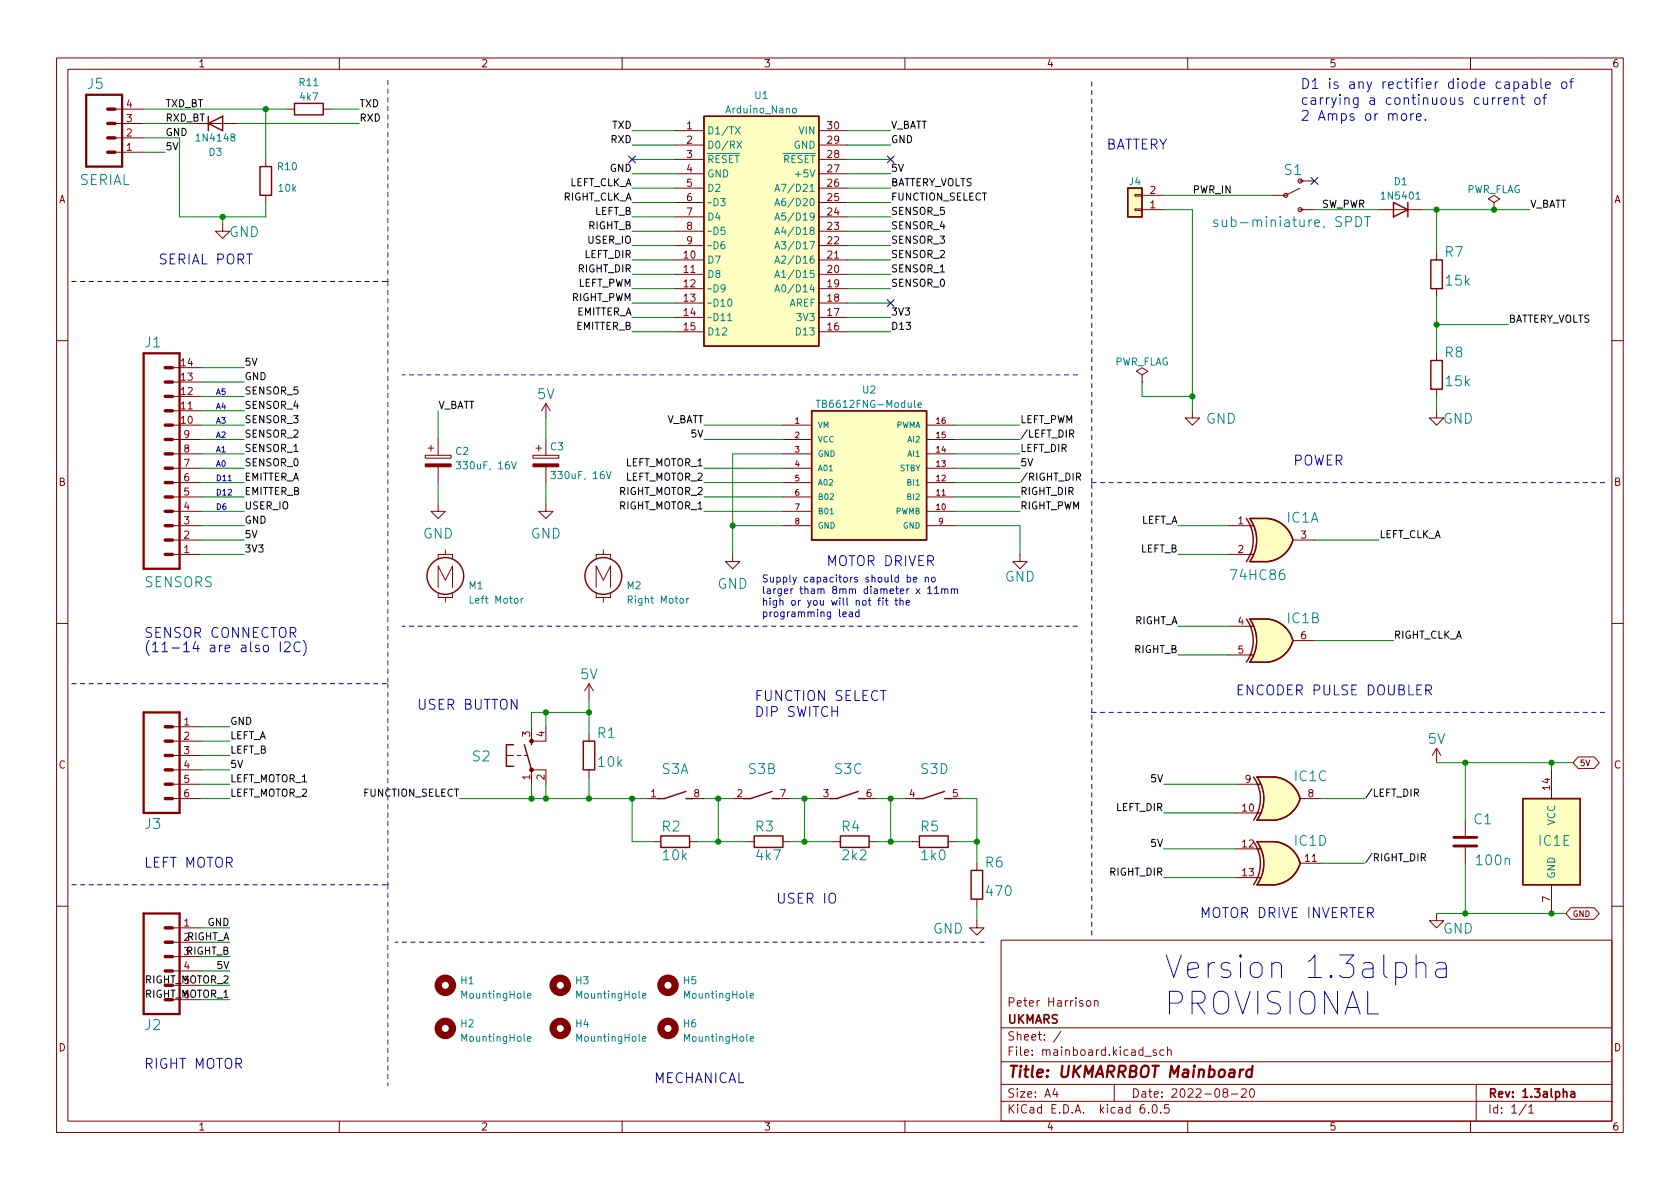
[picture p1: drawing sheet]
<svg xmlns="http://www.w3.org/2000/svg" width="297mm" height="210mm" viewBox="0 0 297 210" stroke-linecap="round" stroke-linejoin="round" font-family="sans-serif">
<g fill="none" stroke="#840000" stroke-width=".18">
<path d="M10 10.2h277v190.1h-277zM12 12.2h273v186.1h-273zM20.3 19.3h5.1M50.8 19.3h1.3M57.1 19.3h1.3M60 10.2v2M110 10.2v2M160 10.2v2M210 10.2v2M260 10.2v2M20.3 26.9h5.1M20.3 24.4h5.1"/>
<path d="M20.3 21.8h5.1M34.3 21.8h7.6M39.4 39.6v1.3h1.2l-1.2 1.3-1.3-1.3h1.3M47 28.2v1.3M47 34.5v1.3M119.4 23.1h5.1M119.4 25.6h5.1M119.4 38.3h5.1M119.4 35.8h5.1M119.4 33.3h5.1M119.4 30.7h5.1M119.4 28.2h5.1"/>
<path d="M144.8 23.1h5.1M144.8 25.6h5.1M144.8 38.3h5.1M144.8 35.8h5.1M144.8 33.3h5.1M144.8 30.7h5.1M144.8 28.2h5.1M200.7 34.4h1.2v.3h-1.2zM200.7 37h1.2v.2h-1.2zM201.9 37.1h3.8M201.9 34.5h3.8M229.9 37.1h2.5"/>
<path d="M229.9 33.3l-2.6 1.2h-2.5M229.9 32h2.5M243.8 37.1h7.7M264.2 35.8l1-.6-1-.7-1.1 .7 1.1 .6v1.3M264.2 37.1h.1M119.4 46h5.1M119.4 48.5h5.1M119.4 51h5.1M119.4 53.6h5.1M119.4 56.1h5.1M119.4 58.7h5.1M119.4 43.4h5.1"/>
<path d="M119.4 40.9h5.1M144.8 46h5.1M144.8 48.5h5.1M144.8 51h5.1M144.8 53.6h5.1M144.8 56.1h5.1M144.8 58.7h5.1M144.8 43.4h5.1M144.8 40.9h5.1M254 44.7v1.3M254 51v1.3M10 60.2h2"/>
<path d="M30.5 75.2h5.1M30.5 77.7h5.1M30.5 72.6h5.1M30.5 70.1h5.1M30.5 67.6h5.1M30.5 65h5.1M75.7 79.2h1M76.2 78.7v1.1M77.5 77.7v2.8M94.7 79.2h1.1M95.2 78.7v1.1M96.5 71.4v2.5"/>
<path d="M96.5 77.7v2.8M96.5 71.4l-.7 1.2M96.5 71.4l.8 1.2M138.4 75.2h5.1M138.4 77.7h5.1M163.8 75.2h5.1M163.8 77.7h5.1M201.9 66.3l1-.6-1-.7-1 .7 1 .6v1.3M201.9 67.6h.1M210.8 72.6v1.3h1.3l-1.3 1.3-1.3-1.3h1.3M254 72.6v1.3h1.3l-1.3 1.3-1.3-1.3h1.3M254 62.5v1.2"/>
<path d="M254 68.8v1.3M285 60.2h2M30.5 98h5.1M30.5 93h5.1M30.5 95.5h5.1M30.5 90.4h5.1M30.5 87.9h5.1M30.5 85.3h5.1M30.5 82.8h5.1M30.5 80.3h5.1M75.2 80.5h4.6v.5h-4.6zM77.5 98.8v-.8h2.5v.8"/>
<path d="M77.5 89.1v1.3h1.2l-1.2 1.3-1.3-1.3h1.3M77.5 82.5v2.8M78.7 97.2v.8M94.2 80.5h4.6v.5h-4.6zM96.5 89.1v1.3h1.3l-1.3 1.3-1.3-1.3h1.3M96.5 82.5v2.8M105.4 98.8v-.8h2.5v.8M106.7 97.2v.8M129.5 98v1.3h1.3l-1.3 1.3-1.2-1.3h1.2M138.4 93h5.1M138.4 90.4h5.1M138.4 87.9h5.1"/>
<path d="M138.4 85.3h5.1M138.4 82.8h5.1M138.4 80.3h5.1M163.8 93h5.1M163.8 90.4h5.1M163.8 87.9h5.1M163.8 85.3h5.1M163.8 82.8h5.1M163.8 80.3h5.1M180.3 98v1.3h1.3l-1.3 1.3-1.2-1.3h1.2M217.2 98h4.4M217.2 93h4.4"/>
<path d="M224.2 91.7h-3.2a6.6 6.6 0 0 1 0 7.6h3.2M228.6 95.5h3.8M10 110.2h2M77.5 103.9v-3.8l1.2 2.5 1.3-2.5v3.8M77.5 104.9v.8h2.5v-.8M78.7 105.7v.8M105.4 103.9v-3.8l1.3 2.5 1.2-2.5v3.8M105.4 104.9v.8h2.5v-.8M106.7 105.7v.8M217.2 115.8h4.4M217.2 110.7h4.4M224.2 109.5h-3.2a6.6 6.6 0 0 1 0 7.6h3.2"/>
<path d="M228.6 113.3h3.8M285 110.2h2M30.5 136.1h5.1M30.5 133.6h5.1M30.5 131.1h5.1M30.5 138.7h5.1M30.5 128.5h5.1M89.5 133.6h1.3M91.4 133.6h.7M92.7 133.6h.6M94 138.7v-2.6h2.5v2.6M94 128.5v2.6h2.5v-2.6"/>
<path d="M104.1 120.9l-.7 1.3M104.1 120.9v2.5M104.1 129.8v1.3M104.1 136.1v1.3M104.1 120.9l.8 1.3M218.4 138.7h4.5M225.4 137.4h-3.2a6.6 6.6 0 0 1 0 7.6h3.2M254 132.3v2.6M254 132.3l-.8 1.3M254 132.3l.8 1.3M274.3 136.1v5.1M279 133.9h2.9l.9 1-.9 1h-2.9l-.9-1z"/>
<path d="M30.5 141.2h5.1M114.3 141.2h2.5M115.6 148.8h1.2M121.9 148.8h1.3M121.9 141.2h2.6M129.5 141.2h2.6M132.1 148.8h1.2M137.2 141.2h2.5M138.4 148.8h1.3M144.8 141.2h2.5M147.3 148.8h1.3M152.4 141.2h2.5"/>
<path d="M153.7 148.8h1.2M160 141.2h2.6M161.3 148.8h1.3M167.6 148.8h1.3M167.6 141.2h2.6M172.7 152.6v1.3M172.7 159v1.3M218.4 143.8h4.5M218.4 155.2h4.5M218.4 150.1h4.5M225.4 148.8h-3.2a6.6 6.6 0 0 1 0 7.7h3.2M229.9 141.2h3.8"/>
<path d="M229.9 152.6h3.8M259.1 145v2.8M259.1 149.9v2.7M274.3 156.5v5M10 160.2h2M30.5 164.1h5.1M30.5 166.6h5.1M30.5 169.2h5.1M30.5 171.7h5.1M30.5 174.2h5.1M30.5 176.8h5.1M172.7 162.8v1.3h1.3l-1.3 1.2-1.3-1.2h1.3"/>
<path d="M177 166.3h108v32h-108zM192.2 177l.4-.1 .3 .3v.4l-.3 .3h-.4l-.1-.3v-.4zM193.5 177.1l.2-.2 .4 .1v.9M193.5 176.9v1M254 161.5v1.3h1.3l-1.3 1.3-1.3-1.3h1.3M277.7 160.5h4.2l.9 1-.9 1.1h-4.2l-.8-1.1zM285 160.2h2M60 198.3v2M110 198.3v2M160 198.3v2M177 194.8h108M177 191.8h108"/>
<path d="M177 187.8h108M177 181.8h108M186.5 192.5l-.4 1h1M186.9 193v1M187.6 182.4l-1.3 1.9M197 191.8v3M202.3 195.3a.59 .59 0 0 0-.7 .7v.5l.1 .3h.4l.3-.1v-.5l-.1-.2-.4-.1-.3 .3M202.4 186.8h1.2M203.1 196.7v.1M203.9 195.4l.2-.1a.81 .81 0 0 1 .6 .7 .81 .81 0 0 1-.3 .8h-.2a.81 .81 0 0 1-.6-.6 .81 .81 0 0 1 .3-.8zM204.4 185.7l-.3-.1-.2 .2v.3l.5 .1v.4h-.5M205.2 196.7v.1"/>
<path d="M205.8 185.7l-.4-.1-.3 .3v.4l.1 .3h.6M206.4 185.8l.2-.2 .4 .1 .1 .9M206.4 185.1v1.5M206.6 195.3h-.7v.7l.2-.1 .5 .1 .1 .2-.1 .5-.2 .1-.5-.1M210 198.3v2M216.5 193.2l-.3-.3 .1-.2 .2-.2 .4 .1 .2 .2-.1 .2-.6 .2-.2 .3 .1 .4 .2 .1h.4l.2-.3-.1-.4-.2-.1M217.7 193.5h1.2M219.5 192.7l.6-.2 .2 .2 .1 .3-1 1h1M221.1 192.7l.2-.2a.81 .81 0 0 1 .6 .7 .81 .81 0 0 1-.3 .8h-.2a.81 .81 0 0 1-.3-1.3zM260 198.3v2M261 191.8v6.5M269.9 195.3l-1.3 1.9"/>
<path d="M270.3 195.8l.4-.5v1.5M270.3 196.8h.9"/>
</g>
<path d="M277.8 193.1h.5l.1 .9M278.4 193.4l-.5 .1a.29 .29 0 0 0-.2 .2 .29 .29 0 0 0 .2 .3h.5" fill="none" stroke="#840000" stroke-width=".3"/>
<path d="M219.9 189.1l-.4 .1-.2 .3M221.4 189.2a.66 .66 0 0 0-1 .3l-.1 .6 .2 .3 .2 .1 .5-.1M221.5 188.5l-.3 2" fill="none" stroke="#840000" stroke-width=".4"/>
<g fill="none" stroke="#840000" stroke-width="1.3">
<circle cx="78.7" cy="174.2" r="1.27"/>
<circle cx="99.1" cy="174.2" r="1.27"/>
<circle cx="118.1" cy="174.2" r="1.27"/>
<circle cx="78.7" cy="181.9" r="1.27"/>
<circle cx="99.1" cy="181.9" r="1.27"/>
<circle cx="118.1" cy="181.9" r="1.27"/>
</g>
<g fill="none" stroke="#008484" stroke-width=".18">
<path d="M140.2 19.2l.3-.1 .3 .3v.3l-.3 .3-.3-.1-.1-.2zM130 22.4l.8 1.3M130.3 25l.9 1.2M130.8 22.4l-.8 1.3M131.2 25l-.9 1.2M137 38.9l.4-1.2 .4 1.2M137 36.4l.4-1.3 .4 1.3M137 33.8l.4-1.2 .4 1.2M137.1 38.6h.6M137.1 36h.6M137.1 33.5h.6M215.3 39l-.5-.1-.2 .2 .1 .3 .6 .2v.4h-.7"/>
<path d="M239.7 38.3a.9 .9 0 0 1 1.1 .9 .9 .9 0 0 1-1.1 .9zM241.3 38.3h1M241.8 38.3v1.8M250.4 35.2h.7M137 51.6l.4-1.2 .4 1.2M137 49.1l.4-1.3 .4 1.3M137 46.5l.4-1.2 .4 1.2M137 44l.4-1.3 .4 1.3M137 41.5l.4-1.3 .4 1.3M137.1 51.3h.6M137.1 48.7h.6M137.1 46.2h.6"/>
<path d="M137.1 43.6h.6M137.1 41.1h.6M144.3 70.8h.7M144.7 70.8v1.2M162.3 71.6l.6-.1v-.2l-.4-.1-.2 .2 .1 .6h.5M80.7 81.6h.7l-.4 .5 .4 .2v.5l-.2 .1-.5-.1M90.4 81.6l.5 1.3 .4-1.3M97.4 83.4h.8l-.4 .5 .3 .1v.5l-.1 .1-.6-.1M107.2 83.4l.4 1.2 .5-1.2M146.8 90.9h.6M92.1 105.8v.9M92.5 105.8l-.4 .3"/>
<path d="M121.4 105.8v.9M121.8 105.8l-.4 .3M93.3 176.1l.6-.1-.1-.3h-.3l-.2 .1v.7h.5M113.6 176.1l.6-.1-.1-.3h-.3l-.2 .1 .1 .7h.4M132.6 176.1l.6-.1v-.3h-.4l-.2 .1 .1 .7h.5M93.3 183.7l.6-.1-.1-.3h-.3l-.2 .2v.6h.5M113.6 183.7l.6-.1-.1-.3h-.3l-.2 .2 .1 .6h.4M132.6 183.7l.6-.1v-.3h-.4l-.2 .2 .1 .6h.5"/>
</g>
<g fill="#ffffc2" stroke="#ffffc2" stroke-width=".18">
<path d="M269.2 141.2h10.2v15.3h-10.2z"/>
<path d="M223.6 111.9l5 1.4a5.2 5.2 0 0 1-4.4 3.8z"/>
<path d="M221 117.1h3.2z"/>
<path d="M221 109.5h3.2z"/>
<path d="M221 109.5h3.2v7.6h-3.2a6.7 6.7 0 0 0 0-7.6z"/>
<path d="M224.2 109.5a5.1 5.1 0 0 1 4.4 3.8l-5 1.3z"/>
<path d="M223.6 94.1l5 1.4a5.2 5.2 0 0 1-4.4 3.8z"/>
<path d="M221 99.3h3.2z"/>
<path d="M221 91.7h3.2z"/>
<path d="M221 91.7h3.2v7.6h-3.2a6.7 6.7 0 0 0 0-7.6z"/>
<path d="M224.2 91.7a5.1 5.1 0 0 1 4.4 3.8l-5 1.3z"/>
<path d="M143.5 72.6h20.3v22.9h-20.3z"/>
<path d="M224.9 139.9l5 1.3a5.2 5.2 0 0 1-4.5 3.8z"/>
<path d="M222.2 145h3.2z"/>
<path d="M222.2 137.4h3.2z"/>
<path d="M222.2 137.4h3.2v7.6h-3.2a6.7 6.7 0 0 0 0-7.6z"/>
<path d="M225.5 137.4a5.1 5.1 0 0 1 4.4 3.8l-5 1.3z"/>
<path d="M224.9 151.3l5 1.4a5.2 5.2 0 0 1-4.5 3.8z"/>
<path d="M222.2 156.5h3.2z"/>
<path d="M222.2 148.8h3.2z"/>
<path d="M222.2 148.8h3.2v7.7h-3.2a6.7 6.7 0 0 0 0-7.7z"/>
<path d="M225.5 148.8a5.1 5.1 0 0 1 4.4 3.8l-5 1.4z"/>
<path d="M124.5 20.6h20.3v40.6h-20.3z"/>
<path d="M199.4 33.3h2.5v5h-2.5z"/>
</g>
<g fill="none" stroke="#840000" stroke-width=".25">
<path d="M52.1 18.3h5v2h-5zM36.8 21.8l2.6-1.2v2.5zM36.8 20.6v2.5M46 29.5h2v5h-2zM124.5 20.6h20.3v40.6h-20.3zM199.4 33.3h2.5v5h-2.5zM246.4 35.8l2.5 1.3-2.5 1.2zM248.9 35.8v2.5M253 46h2v5h-2zM143.5 72.6h20.3v22.9h-20.3zM253 63.7h2v5.1h-2zM220.4 91.7a6.6 6.6 0 0 1 0 7.6"/>
<path d="M224.2 91.7h-3.2a6.6 6.6 0 0 1 0 7.6h3.2M224.2 91.7a5.1 5.1 0 0 1 4.4 3.8M228.6 95.5a5.2 5.2 0 0 1-4.4 3.8M220.4 109.5a6.6 6.6 0 0 1 0 7.6M224.2 109.5h-3.2a6.6 6.6 0 0 1 0 7.6h3.2M224.2 109.5a5.1 5.1 0 0 1 4.4 3.8 5.2 5.2 0 0 1-4.4 3.8M90.8 131.7h-1.3v3.8h1.3M92.7 131.7l1.3 4.4M94 131.1v.6M103.1 131.1h2.1v5h-2.1zM121.3 139.9l-3.8 1.3h-1.3M136.5 139.9l-3.8 1.3h-1.3"/>
<path d="M151.8 139.9l-3.8 1.3h-1.3M167 139.9l-3.8 1.3h-1.3M221.6 137.4a6.6 6.6 0 0 1 0 7.6M222.2 137.4h3.3a5.1 5.1 0 0 1 4.4 3.8 5.2 5.2 0 0 1-4.5 3.8h-3.1a6.6 6.6 0 0 0-.1-7.6zM116.8 147.8h5.1v2.1h-5.1zM121.3 141.2h1.3M133.3 147.8h5.1v2.1h-5.1zM136.5 141.2h1.3M148.6 147.8h5.1v2.1h-5.1zM151.8 141.2h1.2M162.6 147.8h5v2.1h-5zM167 141.2h1.3"/>
<path d="M171.7 153.9h2v5.1h-2zM221.6 148.8a6.6 6.6 0 0 1 0 7.7M222.2 148.8h3.3a5.1 5.1 0 0 1 4.4 3.9 5.2 5.2 0 0 1-4.5 3.8h-3.1a6.6 6.6 0 0 0-.1-7.7zM269.2 141.2h10.2v15.3h-10.2z"/>
<circle cx="78.7" cy="101.8" r="3.3"/>
<circle cx="106.7" cy="101.8" r="3.3"/>
</g>
<g fill="#840000" stroke="#840000" stroke-width=".18">
<path d="M75.2 82h4.6v.5h-4.6z"/>
<path d="M94.2 82h4.6v.5h-4.6z"/>
<circle cx="94" cy="136.1" r=".33"/>
<circle cx="94" cy="131.1" r=".33"/>
</g>
<path d="M257 149.6h4.1M257 148.1h4.1" fill="none" stroke="#840000" stroke-width=".51"/>
<path d="M15.2 16.8h6.4v12.7h-6.4zM25.4 62.5h6.3v38.1h-6.3zM25.4 126h6.3v17.8h-6.3zM25.4 161.5h6.3v17.8h-6.3z" fill="none" stroke="#840000" stroke-width=".41"/>
<g fill="none" stroke="#840000" stroke-width=".61">
<path d="M19 19.3h1.3M19 26.9h1.3M19 24.4h1.3M19 21.8h1.3M29.2 77.7h1.3M29.2 75.2h1.3M29.2 72.6h1.3M29.2 70.1h1.3M29.2 67.6h1.3M29.2 65h1.3M29.2 98h1.3M29.2 95.5h1.3"/>
<path d="M29.2 93h1.3M29.2 90.4h1.3M29.2 87.9h1.3M29.2 85.3h1.3M29.2 82.8h1.3M29.2 80.3h1.3M29.2 128.5h1.3M29.2 131.1h1.3M29.2 133.6h1.3M29.2 136.1h1.3M29.2 138.7h1.3M29.2 141.2h1.3"/>
<path d="M29.2 164.1h1.3M29.2 166.6h1.3M29.2 169.2h1.3M29.2 171.7h1.3"/>
</g>
<g fill="none" stroke="#840000" stroke-width=".2">
<circle cx="227.3" cy="34.5" r=".36"/>
<circle cx="229.9" cy="37.1" r=".36"/>
<circle cx="229.9" cy="32" r=".36"/>
</g>
<path d="M189.1 76.7l.6-.1 .2-.1-.1-.3-.7-.2v1.3M189.4 76.7l.5 .6M190.3 84.3h.6l.2-.2-.1-.3-.7-.1v1.2M190.6 84.3l.5 .6M250.1 140.2l.6-.1 .1-.1v-.3l-.7-.2v1.3M250.4 140.2l.4 .6M251.3 151.6h.6l.1-.2v-.3l-.7-.1v1.2M251.6 151.6l.4 .6" fill="none" stroke="#000" stroke-width=".18"/>
<g fill="none" stroke="#0000c2" stroke-width=".18">
<path d="M264.9 17.3v1.2M265.4 17.3l-.3 .1-.2 .2M265.9 17.9l.9-.2-.1-.3-.5-.1-.3 .2 .1 .9h.7M267.5 17.5a.43 .43 0 0 1 .8 0v1M267.5 17.3v1.2M267.7 14.6l.5-.1 .3 .3v.5l-.1 .3h-.7M268.9 17.3h.6M269.1 16.7v1.5l.1 .2 .3 .1M269.3 14.6h.6l.1 1M270 14.9l-.6 .1a.34 .34 0 0 0-.2 .3 .34 .34 0 0 0 .2 .3h.6M270.9 14.6l.5-.1 .3 .3v.5l-.2 .3h-.6M270.9 13.9v1.7"/>
<path d="M271.5 17.4a.48 .48 0 0 1 .8 .2v.5a.48 .48 0 0 1-.5 .4 .48 .48 0 0 1-.4-.4v-.5zM272.4 13.9v1.5l.3 .2M272.8 17.3h.6M273.3 15.1l.8-.2-.1-.3-.5-.1-.2 .2 .1 .9h.6M273.4 16.7l-.3 .1-.1 .2v1.5M276.3 14.6a.48 .48 0 0 1 .7 .2v.5a.48 .48 0 0 1-.4 .4 .48 .48 0 0 1-.5-.4v-.5zM277.5 14.5h.7M278.2 13.9l-.3 .1-.1 .1v1.5M247.9 20.3a.48 .48 0 0 1 .4-.2 .48 .48 0 0 1 .4 .3v.5a.48 .48 0 0 1-.5 .4 .48 .48 0 0 1-.4-.4zM249.4 20.1v1.2M249.9 20.1l-.3 .1-.2 .2M250.4 20.7l.9-.2-.1-.3-.5-.1-.3 .3 .1 .8h.7"/>
<path d="M252 21.1v.2M40.4 85h.5M49.6 113.5v1.8M50.3 113.7l.3-.2 .5 .1a.48 .48 0 0 1 .1 .7l-1 1h1.1M53.1 113.7a.7 .7 0 0 0-.9 0 .7 .7 0 0 0-.2 .8 .66 .66 0 0 0 .3 .7 .66 .66 0 0 0 .8-.1M53.6 113.3a2.01 2.01 0 0 1 0 2.6M149 108.6l.6-.1v-.2l-.4-.1-.2 .2 .1 .6h.5M150.2 108.3h.5v.8M150.7 108.5l-.4 .1-.2 .2 .2 .3 .4-.1M151.9 108.3l-.4-.1-.2 .3 .1 .5h.5M151.9 107.8v1.3M155.2 106.2h.5"/>
<path d="M155.7 105.7l-.3 .2v1.1M156.1 106.2v.8M156.5 106.2h.5M156.7 105.7v1.1l.3 .2M158.2 106.2h.5M158.4 105.7v1.1l.3 .2M159.1 106.3l.2-.1h.3l.1 .8M159.1 105.7v1.3M160.2 106.6l.6-.1v-.3h-.4l-.2 .1 .1 .7h.5M160.4 102.1h.4l.2 .2-.1 .6h-.5M160.4 101.7v1.2M161.5 102.5l.6-.1-.1-.3h-.3l-.2 .2v.6h.5"/>
<path d="M163.6 102.2l.2-.1h.3v.8M163.6 102.1v.8M164 104.1l.4-.4v1.3M164 105h.8M164.8 102.1h.3l.3 .2v.4l-.3 .2h-.3l-.1-.2zM165.2 104.1l.4-.4v1.3M165.2 105h.8M166.5 104.2l.2-.1 .3 .1 .1 .8M166.5 104.1v.9M167.1 104.3l.1-.2 .3 .1 .1 .8M168.2 104.2l.2-.1 .3 .1v.8M168.2 104.1v.9"/>
<path d="M168.7 104.3l.2-.2 .3 .1 .1 .8M252.1 122h.7a.48 .48 0 0 0 .3-.4 .48 .48 0 0 0-.3-.5h-.7v1.8M252.5 122l.6 .9M250.4 170.6a.99 .99 0 0 1 1.7 .2v2.1M250.4 168.9v4M254 170.4l.4-.2h.8l.3 .2 .2 .4v2.1M255.7 171.1l-.4 .2h-.9a.78 .78 0 0 0-.6 .8 .78 .78 0 0 0 .6 .8h.9l.4-.2"/>
</g>
<g fill="none" stroke="#0000c2" stroke-width=".18" stroke-dasharray=".8 .8">
<path d="M68.6 14.2v35.6M12.7 49.8h55.9M68.6 49.8v71.1M190.5 66.3h-119.4M193 85.3h91.5M193 85.3v-71.1M190.5 110.7h-119.4M12.7 120.9h55.9M68.6 120.9v35.6M193 126h91.5M193 126v-40.7M12.7 156.5h55.9"/>
<path d="M68.6 156.5v35.5M174 166.6h-104.2M193 165.3v-39.3"/>
</g>
<g fill="none" stroke="#008400" stroke-width=".18">
<path d="M25.4 19.3h25.4M47 19.3v8.9M58.4 19.3h5.1M25.4 24.4h6.3v13.9h15.3v-2.5M25.4 21.8h8.9M25.4 26.9h3.8M39.4 38.3v1.3M41.9 21.8h21.6M111.8 35.8h7.6M111.8 30.7h7.6M111.8 23.1h7.6M111.8 38.3h7.6"/>
<path d="M111.8 28.2h7.6M111.8 25.6h7.6M111.8 33.3h7.6M149.9 35.8h7.6M149.9 30.7h7.6M149.9 23.1h7.6M149.9 38.3h7.6M149.9 28.2h7.6M149.9 25.6h7.6M149.9 33.3h7.6M205.7 37.1h5.1v35.5M205.7 34.5h19.1"/>
<path d="M232.4 37.1h11.4M251.5 37.1h19M254 37.1v7.6M111.8 56.1h7.6M111.8 53.6h7.6M111.8 58.7h7.6M111.8 48.5h7.6M111.8 40.9h7.6M111.8 46h7.6M111.8 51h7.6M111.8 43.4h7.6M149.9 56.1h7.6"/>
<path d="M149.9 53.6h7.6M149.9 58.7h7.6M149.9 48.5h7.6M149.9 40.9h7.6M149.9 46h7.6M149.9 51h7.6M149.9 43.4h7.6M254 52.3v10.2M254 57.4h12.7M35.6 75.2h7.6M35.6 77.7h7.6M35.6 70.1h7.6"/>
<path d="M35.6 67.6h7.6M35.6 65h7.6M35.6 72.6h7.6M77.5 72.6v5.1M96.5 73.9v3.8M124.5 75.2h13.9M124.5 77.7h13.9M168.9 75.2h11.4M168.9 77.7h11.4M201.9 67.6v2.5h8.9M254 70.1v2.5M35.6 80.3h7.6"/>
<path d="M35.6 90.4h7.6M35.6 87.9h7.6M35.6 82.8h7.6M35.6 85.3h7.6M35.6 93h7.6M35.6 95.5h7.6M35.6 98h7.6M77.5 85.3v3.8M96.5 85.3v3.8M124.5 90.4h13.9M124.5 87.9h13.9M124.5 82.8h13.9"/>
<path d="M124.5 85.3h13.9M129.5 93h8.9M138.4 80.3h-8.9v17.7M168.9 80.3h11.4M168.9 90.4h11.4M168.9 87.9h11.4M168.9 82.8h11.4M168.9 85.3h11.4M168.9 93h11.4v5M208.3 93h8.9M208.3 98h8.9M232.4 95.5h11.4"/>
<path d="M208.3 110.7h8.9M208.3 115.8h8.9M232.4 113.3h14M35.6 138.7h5M35.6 131.1h5M35.6 128.5h5M35.6 133.6h5M35.6 136.1h5M94 138.7v2.5M96.5 126v2.5M96.5 138.7v2.5M104.1 126h-10.1v2.5"/>
<path d="M104.1 123.4v6.4M104.1 137.4v3.8M205.7 138.7h12.7M254 134.9h24.1M259.1 134.9v10.1M274.3 134.9v1.2M35.6 141.2h5M81.3 141.2h33M111.8 141.2v7.6h3.8M123.2 148.8h8.9M124.5 141.2h5M127 141.2v7.6"/>
<path d="M139.7 141.2h5.1M139.7 148.8h7.6M142.2 141.2v7.6M154.9 141.2h5.1M154.9 148.8h6.4M157.5 141.2v7.6M168.9 148.8h3.8M170.2 141.2h2.5v11.4M205.7 150.1h12.7M205.7 143.8h12.7M205.7 155.2h12.7M233.7 141.2h7.6"/>
<path d="M233.7 152.6h7.6M259.1 152.6v8.9M35.6 164.1h5M35.6 166.6h5M35.6 169.2h5M35.6 176.8h5M35.6 174.2h5M35.6 171.7h5M172.7 160.3v2.5M254 161.5h22.9"/>
</g>
<path d="M111.2 27.6l1.2 1.2M112.4 27.6l-1.2 1.2M156.9 27.6l1.2 1.2M158.1 27.6l-1.2 1.2M231.8 31.4l1.2 1.2M233 31.4l-1.2 1.2M156.9 53l1.2 1.2M158.1 53l-1.2 1.2" fill="none" stroke="#000084" stroke-width=".18"/>
<g fill="#008400" stroke="#008400" stroke-width=".18">
<circle cx="129.5" cy="93" r=".46"/>
<circle cx="96.5" cy="141.2" r=".46"/>
<circle cx="94" cy="141.2" r=".46"/>
<circle cx="104.1" cy="126" r=".46"/>
<circle cx="96.5" cy="126" r=".46"/>
<circle cx="104.1" cy="141.2" r=".46"/>
<circle cx="111.8" cy="141.2" r=".46"/>
<circle cx="127" cy="148.8" r=".46"/>
<circle cx="39.4" cy="38.3" r=".46"/>
<circle cx="47" cy="19.3" r=".46"/>
<circle cx="127" cy="141.2" r=".46"/>
<circle cx="210.8" cy="70.1" r=".46"/>
<circle cx="264.2" cy="37.1" r=".46"/>
<circle cx="254" cy="57.4" r=".46"/>
<circle cx="254" cy="37.1" r=".46"/>
<circle cx="259.1" cy="134.9" r=".46"/>
<circle cx="274.3" cy="134.9" r=".46"/>
<circle cx="274.3" cy="161.5" r=".46"/>
<circle cx="259.1" cy="161.5" r=".46"/>
<circle cx="157.5" cy="148.8" r=".46"/>
<circle cx="142.2" cy="141.2" r=".46"/>
<circle cx="157.5" cy="141.2" r=".46"/>
<circle cx="172.7" cy="148.8" r=".46"/>
<circle cx="142.2" cy="148.8" r=".46"/>
</g>
<g font-size="5.6" fill="#0000c2">
<text x="205.7" y="173">Version 1.3alpha</text>
<text x="205.7" y="179.5">PROVISIONAL</text>
</g>
<text font-size="2.8" fill="#840000" x="178" y="190.6">Title: UKMARRBOT Mainboard</text>
<g font-size="2.5" fill="#008484">
<text x="15.5" y="15.7">J5</text>
<text x="14" y="32.7">SERIAL</text>
<text x="227.1" y="30.9">S1</text>
<text x="216.2" y="40.2">sub-miniature, SPDT</text>
<text x="25.7" y="61.4">J1</text>
<text x="25.6" y="103.8">SENSORS</text>
<text x="83.6" y="134.6">S2</text>
<text x="25.7" y="146.6">J3</text>
<text x="25.7" y="182.1">J2</text>
</g>
<g font-size="2.4" fill="#0000c2">
<text x="229.9" y="15.7">D1 is any rectifier diode capable of</text>
<text x="229.9" y="18.5">carrying a continuous current of</text>
<text x="229.9" y="21.4">2 Amps or more.</text>
<text x="195.6" y="26.4">BATTERY</text>
<text x="27.9" y="46.8">SERIAL PORT</text>
<text x="228.6" y="82.3">POWER</text>
<text x="146" y="100.1">MOTOR DRIVER</text>
<text x="25.4" y="112.8">SENSOR CONNECTOR</text>
<text x="25.4" y="115.3">(11-14 are also I2C)</text>
<text x="73.7" y="125.5">USER BUTTON</text>
<text x="133.3" y="123.9">FUNCTION SELECT</text>
<text x="218.4" y="123">ENCODER PULSE DOUBLER</text>
<text x="133.3" y="126.8">DIP SWITCH</text>
<text x="25.4" y="153.4">LEFT MOTOR</text>
<text x="137.2" y="159.8">USER IO</text>
<text x="212.1" y="162.3">MOTOR DRIVE INVERTER</text>
<text x="25.4" y="189">RIGHT MOTOR</text>
<text x="115.6" y="191.5">MECHANICAL</text>
</g>
<g font-size="2.4" fill="#008484">
<text x="40.5" y="41.9">GND</text>
<text x="255.5" y="45.4">R7</text>
<text x="255.7" y="50.5">15k</text>
<text x="255.5" y="63.2">R8</text>
<text x="95" y="70.6">5V</text>
<text x="255.7" y="68.3">15k</text>
<text x="213.2" y="74.9">GND</text>
<text x="255.1" y="74.9">GND</text>
<text x="74.8" y="95.2">GND</text>
<text x="93.8" y="95.2">GND</text>
<text x="227.5" y="92.4">IC1A</text>
<text x="126.8" y="104.1">GND</text>
<text x="177.6" y="102.9">GND</text>
<text x="217.9" y="102.6">74HC86</text>
<text x="227.7" y="110.2">IC1B</text>
<text x="102.6" y="120.1">5V</text>
<text x="105.7" y="130.5">R1</text>
<text x="252.5" y="131.5">5V</text>
<text x="105.9" y="135.6">10k</text>
<text x="117" y="136.9">S3A</text>
<text x="132.4" y="136.9">S3B</text>
<text x="147.6" y="136.9">S3C</text>
<text x="162.8" y="136.9">S3D</text>
<text x="228.9" y="138.1">IC1C</text>
<text x="117.1" y="147">R2</text>
<text x="133.6" y="147">R3</text>
<text x="148.9" y="147">R4</text>
<text x="162.8" y="147">R5</text>
<text x="228.9" y="149.6">IC1D</text>
<text x="260.6" y="145.8">C1</text>
<text x="272.1" y="149.6">IC1E</text>
<text x="117.3" y="152.1">10k</text>
<text x="133.8" y="152.1">4k7</text>
<text x="149" y="152.1">2k2</text>
<text x="163" y="152.1">1k0</text>
<text x="174.3" y="153.4">R6</text>
<text x="261.2" y="153">100n</text>
<text x="174.6" y="158.5">470</text>
<text x="164.9" y="165.1">GND</text>
<text x="255.1" y="165.1">GND</text>
</g>
<g font-size="2.1" fill="#840000">
<text x="178" y="178">Peter Harrison</text>
<text x="178" y="184">Sheet: /</text>
<text x="178" y="181">UKMARS</text>
<text x="178" y="186.7">File: mainboard.kicad_sch</text>
<text x="178" y="196.9">KiCad E.D.A. kicad 6.0.5</text>
<text x="178" y="194.1">Size: A4</text>
<text x="200" y="194.1">Date: 2022-08-20</text>
<text x="263" y="194.1">Rev: 1.3alpha</text>
<text x="263" y="196.9">Id: 1/1</text>
</g>
<g font-size="1.8" fill="#840000">
<text x="35" y="11.9">1</text>
<text x="85" y="11.9">2</text>
<text x="135" y="11.9">3</text>
<text x="185" y="11.9">4</text>
<text x="235" y="11.9">5</text>
<text x="285" y="11.9">6</text>
<text x="22.4" y="21.6">3</text>
<text x="22.4" y="19">4</text>
<text x="121.4" y="22.9">1</text>
<text x="146.3" y="22.9">30</text>
<text x="22.4" y="26.7">1</text>
<text x="22.4" y="24.1">2</text>
<text x="121.4" y="25.4">2</text>
<text x="121.4" y="27.9">3</text>
<text x="146.3" y="27.9">28</text>
<text x="146.3" y="25.4">29</text>
<text x="10.3" y="35.9">A</text>
<text x="121.4" y="30.5">4</text>
<text x="121.4" y="33">5</text>
<text x="121.4" y="35.6">6</text>
<text x="146.3" y="35.6">25</text>
<text x="146.3" y="33">26</text>
<text x="146.3" y="30.5">27</text>
<text x="203.3" y="34.3">2</text>
<text x="285.3" y="35.9">A</text>
<text x="121.4" y="38.1">7</text>
<text x="121.4" y="40.6">8</text>
<text x="146.3" y="40.6">23</text>
<text x="146.3" y="38.1">24</text>
<text x="203.3" y="36.8">1</text>
<text x="120.9" y="45.7">10</text>
<text x="121.4" y="43.2">9</text>
<text x="146.3" y="45.7">21</text>
<text x="146.3" y="43.2">22</text>
<text x="120.9" y="48.3">11</text>
<text x="120.9" y="50.8">12</text>
<text x="120.9" y="53.3">13</text>
<text x="146.3" y="53.3">18</text>
<text x="146.3" y="50.8">19</text>
<text x="146.3" y="48.3">20</text>
<text x="120.9" y="55.9">14</text>
<text x="120.9" y="58.4">15</text>
<text x="146.3" y="58.4">16</text>
<text x="146.3" y="55.9">17</text>
<text x="32" y="64.8">14</text>
<text x="32" y="69.8">12</text>
<text x="32" y="67.3">13</text>
<text x="32" y="74.9">10</text>
<text x="32" y="72.4">11</text>
<text x="32.5" y="77.5">9</text>
<text x="32.5" y="82.5">7</text>
<text x="32.5" y="80">8</text>
<text x="10.3" y="85.9">B</text>
<text x="32.5" y="87.6">5</text>
<text x="32.5" y="85.1">6</text>
<text x="285.3" y="85.9">B</text>
<text x="32.5" y="95.2">2</text>
<text x="32.5" y="92.7">3</text>
<text x="32.5" y="90.2">4</text>
<text x="218.9" y="92.7">1</text>
<text x="230" y="95.2">3</text>
<text x="32.5" y="97.8">1</text>
<text x="218.9" y="97.8">2</text>
<text x="218.9" y="110.5">4</text>
<text x="230" y="113">6</text>
<text x="218.9" y="115.6">5</text>
<text x="32.5" y="128.3">1</text>
<text x="32.5" y="130.8">2</text>
<text x="93.7" y="130.3" transform="rotate(-90 93.7 130.3)">3</text>
<text x="96.3" y="130.3" transform="rotate(-90 96.3 130.3)">4</text>
<text x="10.3" y="135.9">C</text>
<text x="32.5" y="133.3">3</text>
<text x="32.5" y="135.9">4</text>
<text x="93.7" y="137.9" transform="rotate(-90 93.7 137.9)">1</text>
<text x="96.3" y="137.9" transform="rotate(-90 96.3 137.9)">2</text>
<text x="285.3" y="135.9">C</text>
<text x="32.5" y="138.4">5</text>
<text x="32.5" y="141">6</text>
<text x="115.1" y="141">1</text>
<text x="122.7" y="141">8</text>
<text x="130.3" y="141">2</text>
<text x="137.9" y="141">7</text>
<text x="145.6" y="141">3</text>
<text x="153.2" y="141">6</text>
<text x="160.8" y="141">4</text>
<text x="168.4" y="141">5</text>
<text x="219.7" y="143.5">10</text>
<text x="220.2" y="138.4">9</text>
<text x="231.3" y="141">8</text>
<text x="274.1" y="139.7" transform="rotate(-90 274.1 139.7)">14</text>
<text x="219.7" y="149.9">12</text>
<text x="219.7" y="154.9">13</text>
<text x="230.8" y="152.4">11</text>
<text x="274.1" y="159.5" transform="rotate(-90 274.1 159.5)">7</text>
<text x="32.5" y="163.8">1</text>
<text x="32.5" y="171.4">4</text>
<text x="10.3" y="185.9">D</text>
<text x="285.3" y="185.9">D</text>
<text x="35" y="199.9">1</text>
<text x="85" y="199.9">2</text>
<text x="135" y="199.9">3</text>
<text x="185" y="199.9">4</text>
<text x="235" y="199.9">5</text>
<text x="285" y="199.9">6</text>
</g>
<g font-size="1.8" fill="#008484">
<text x="53" y="15.2">R11</text>
<text x="53.1" y="17.8">4k7</text>
<text x="133.5" y="17.5">U1</text>
<text x="125" y="23.7">D1/TX</text>
<text x="128.5" y="20">Arduino_Nano</text>
<text x="141.3" y="23.7">VIN</text>
<text x="35" y="25">1N4148</text>
<text x="37" y="27.6">D3</text>
<text x="125" y="26.3">D0/RX</text>
<text x="125" y="28.8">~{RESET}</text>
<text x="137" y="28.8">~{RESET}</text>
<text x="140.3" y="26.3">GND</text>
<text x="49.2" y="30.1">R10</text>
<text x="49.3" y="33.9">10k</text>
<text x="125" y="31.4">GND</text>
<text x="125" y="33.9">D2</text>
<text x="138.3" y="33.9">A7/D21</text>
<text x="141.1" y="31.4">+5V</text>
<text x="199.7" y="32.7">J4</text>
<text x="244.6" y="35.3">1N5401</text>
<text x="246.5" y="32.7">D1</text>
<text x="259.2" y="34.1">PWR_FLAG</text>
<text x="125" y="36.4">~D3</text>
<text x="125" y="39">D4</text>
<text x="125" y="41.5">~D5</text>
<text x="138.3" y="41.5">A4/D18</text>
<text x="138.3" y="39">A5/D19</text>
<text x="138.3" y="36.4">A6/D20</text>
<text x="125" y="46.6">D7</text>
<text x="125" y="44.1">~D6</text>
<text x="138.3" y="46.6">A2/D16</text>
<text x="138.3" y="44.1">A3/D17</text>
<text x="125" y="49.1">D8</text>
<text x="125" y="51.7">~D9</text>
<text x="138.3" y="51.7">A0/D14</text>
<text x="138.3" y="49.1">A1/D15</text>
<text x="125" y="54.2">~D10</text>
<text x="125" y="56.8">~D11</text>
<text x="125" y="59.3">D12</text>
<text x="139.5" y="54.2">AREF</text>
<text x="141" y="59.3">D13</text>
<text x="141.1" y="56.8">3V3</text>
<text x="197" y="64.6">PWR_FLAG</text>
<text x="152.5" y="69.6">U2</text>
<text x="145.3" y="72.1">TB6612FNG-Module</text>
<text x="80.6" y="80.4">C2</text>
<text x="81.3" y="83">330uF, 16V</text>
<text x="97.3" y="79.6">C3</text>
<text x="98.1" y="84.7">330uF, 16V</text>
<text x="82.9" y="104.2">M1</text>
<text x="83.4" y="106.7">Left Motor</text>
<text x="110.9" y="104.2">M2</text>
<text x="111.4" y="106.7">Right Motor</text>
<text x="275" y="146" transform="rotate(-90 275 146)">VCC</text>
<text x="275" y="155.4" transform="rotate(-90 275 155.4)">GND</text>
<text x="81.5" y="174">H1</text>
<text x="81.8" y="176.6">MountingHole</text>
<text x="101.8" y="174">H3</text>
<text x="102.2" y="176.6">MountingHole</text>
<text x="120.9" y="174">H5</text>
<text x="121.2" y="176.6">MountingHole</text>
<text x="81.5" y="181.7">H2</text>
<text x="81.8" y="184.2">MountingHole</text>
<text x="101.8" y="181.7">H4</text>
<text x="102.2" y="184.2">MountingHole</text>
<text x="120.9" y="181.7">H6</text>
<text x="121.2" y="184.2">MountingHole</text>
</g>
<g font-size="1.8">
<text x="29.2" y="21.5">RXD_BT</text>
<text x="29.2" y="18.9">TXD_BT</text>
<text x="63.5" y="21.5">RXD</text>
<text x="63.5" y="18.9">TXD</text>
<text x="108.2" y="22.8">TXD</text>
<text x="157.5" y="22.8">V_BATT</text>
<text x="29.2" y="24">GND</text>
<text x="29.2" y="26.6">5V</text>
<text x="108" y="25.3">RXD</text>
<text x="157.5" y="25.3">GND</text>
<text x="99.4" y="35.5">RIGHT_CLK_A</text>
<text x="100.5" y="32.9">LEFT_CLK_A</text>
<text x="107.8" y="30.4">GND</text>
<text x="157.5" y="32.9">BATTERY_VOLTS</text>
<text x="157.5" y="35.5">FUNCTION_SELECT</text>
<text x="157.5" y="30.4">5V</text>
<text x="210.8" y="34.2">PWR_IN</text>
<text x="104" y="40.5">RIGHT_B</text>
<text x="105.1" y="38">LEFT_B</text>
<text x="157.5" y="40.5">SENSOR_4</text>
<text x="157.5" y="38">SENSOR_5</text>
<text x="233.7" y="36.7">SW_PWR</text>
<text x="270.5" y="36.7">V_BATT</text>
<text x="103.3" y="45.6">LEFT_DIR</text>
<text x="104" y="43.1">USER_IO</text>
<text x="157.5" y="43.1">SENSOR_3</text>
<text x="157.5" y="45.6">SENSOR_2</text>
<text x="101" y="53.2">RIGHT_PWM</text>
<text x="102" y="50.7">LEFT_PWM</text>
<text x="102.2" y="48.2">RIGHT_DIR</text>
<text x="157.5" y="48.2">SENSOR_1</text>
<text x="157.5" y="50.7">SENSOR_0</text>
<text x="101.7" y="58.3">EMITTER_B</text>
<text x="101.7" y="55.8">EMITTER_A</text>
<text x="157.5" y="58.3">D13</text>
<text x="157.5" y="55.8">3V3</text>
<text x="266.7" y="57">BATTERY_VOLTS</text>
<text x="43.2" y="64.7">5V</text>
<text x="43.2" y="67.2">GND</text>
<text x="43.2" y="69.7">SENSOR_5</text>
<text x="43.2" y="72.3">SENSOR_4</text>
<text x="43.2" y="77.4">SENSOR_2</text>
<text x="43.2" y="74.8">SENSOR_3</text>
<text x="77.5" y="72.3">V_BATT</text>
<text x="117.6" y="74.8">V_BATT</text>
<text x="122.3" y="77.4">5V</text>
<text x="180.3" y="77.4">/LEFT_DIR</text>
<text x="180.3" y="74.8">LEFT_PWM</text>
<text x="43.2" y="79.9">SENSOR_1</text>
<text x="43.2" y="82.4">SENSOR_0</text>
<text x="110.5" y="82.4">LEFT_MOTOR_1</text>
<text x="180.3" y="79.9">LEFT_DIR</text>
<text x="180.3" y="82.4">5V</text>
<text x="43.2" y="87.5">EMITTER_B</text>
<text x="43.2" y="85">EMITTER_A</text>
<text x="109.4" y="87.5">RIGHT_MOTOR_2</text>
<text x="110.5" y="85">LEFT_MOTOR_2</text>
<text x="180.3" y="87.5">RIGHT_DIR</text>
<text x="180.3" y="85">/RIGHT_DIR</text>
<text x="43.2" y="95.1">5V</text>
<text x="43.2" y="90.1">USER_IO</text>
<text x="43.2" y="92.6">GND</text>
<text x="109.4" y="90.1">RIGHT_MOTOR_1</text>
<text x="180.3" y="90.1">RIGHT_PWM</text>
<text x="201.6" y="92.6">LEFT_A</text>
<text x="243.8" y="95.1">LEFT_CLK_A</text>
<text x="43.2" y="97.7">3V3</text>
<text x="201.6" y="97.7">LEFT_B</text>
<text x="200.5" y="110.4">RIGHT_A</text>
<text x="246.4" y="112.9">RIGHT_CLK_A</text>
<text x="200.5" y="115.5">RIGHT_B</text>
<text x="40.6" y="130.7">LEFT_A</text>
<text x="40.6" y="128.2">GND</text>
<text x="40.6" y="133.2">LEFT_B</text>
<text x="40.6" y="135.8">5V</text>
<text x="40.6" y="140.9">LEFT_MOTOR_2</text>
<text x="40.6" y="138.3">LEFT_MOTOR_1</text>
<text x="64.2" y="140.9">FUNCTION_SELECT</text>
<text x="197.3" y="143.4">LEFT_DIR</text>
<text x="203.6" y="138.3">5V</text>
<text x="241.3" y="140.9">/LEFT_DIR</text>
<text x="203.6" y="149.8">5V</text>
<text x="196.2" y="154.8">RIGHT_DIR</text>
<text x="241.3" y="152.3">/RIGHT_DIR</text>
<text x="32.5" y="166.4">2RIGHT_A</text>
<text x="36.7" y="163.7">GND</text>
<text x="25.6" y="173.9">RIGHT_MOTOR_2</text>
<text x="32.5" y="168.9">3RIGHT_B</text>
<text x="32.5" y="174">5</text>
<text x="38.5" y="171.3">5V</text>
<text x="25.6" y="176.4">RIGHT_MOTOR_1</text>
<text x="32.5" y="176.5">6</text>
</g>
<g font-size="1.8" fill="#0000c2">
<text x="134.6" y="103">Supply capacitors should be no</text>
<text x="134.6" y="105">larger tham 8mm diameter x 11mm</text>
<text x="134.6" y="107.1">high or you will not fit the</text>
<text x="134.6" y="109.1">programming lead</text>
</g>
<g font-size="1.4" fill="#0000c2">
<text x="38.1" y="69.8">A5</text>
<text x="38.1" y="72.4">A4</text>
<text x="38.1" y="74.9">A3</text>
<text x="38.1" y="77.4">A2</text>
<text x="38.1" y="80">A1</text>
<text x="38.1" y="82.5">A0</text>
<text x="38.1" y="85.1">D11</text>
<text x="38.1" y="87.6">D12</text>
<text x="38.1" y="90.1">D6</text>
</g>
<g font-size="1.4" fill="#840000">
<text x="140.6" y="74.9">1</text>
<text x="140.6" y="77.5">2</text>
<text x="165.6" y="77.5">15</text>
<text x="165.6" y="74.9">16</text>
<text x="140.6" y="80">3</text>
<text x="140.6" y="82.5">4</text>
<text x="165.6" y="82.5">13</text>
<text x="165.6" y="80">14</text>
<text x="140.6" y="85.1">5</text>
<text x="140.6" y="87.6">6</text>
<text x="165.6" y="87.6">11</text>
<text x="165.6" y="85.1">12</text>
<text x="140.6" y="90.2">7</text>
<text x="140.6" y="92.7">8</text>
<text x="165.6" y="90.2">10</text>
<text x="166" y="92.7">9</text>
<text x="279.3" y="135.4">5V</text>
<text x="278" y="162.1">GND</text>
</g>
<g font-size="1.4" fill="#008484">
<text x="144.5" y="75.7">VM</text>
<text x="158.3" y="75.7">PWMA</text>
<text x="144.5" y="78.2">VCC</text>
<text x="144.5" y="80.8">GND</text>
<text x="144.5" y="83.3">A01</text>
<text x="159" y="83.3">STBY</text>
<text x="160.6" y="80.8">AI1</text>
<text x="160.6" y="78.2">AI2</text>
<text x="144.5" y="85.8">A02</text>
<text x="144.5" y="88.4">B02</text>
<text x="160.6" y="88.4">BI2</text>
<text x="160.6" y="85.8">BI1</text>
<text x="144.5" y="90.9">B01</text>
<text x="144.5" y="93.5">GND</text>
<text x="158.3" y="90.9">PWMB</text>
<text x="159.7" y="93.5">GND</text>
</g>
</svg>
